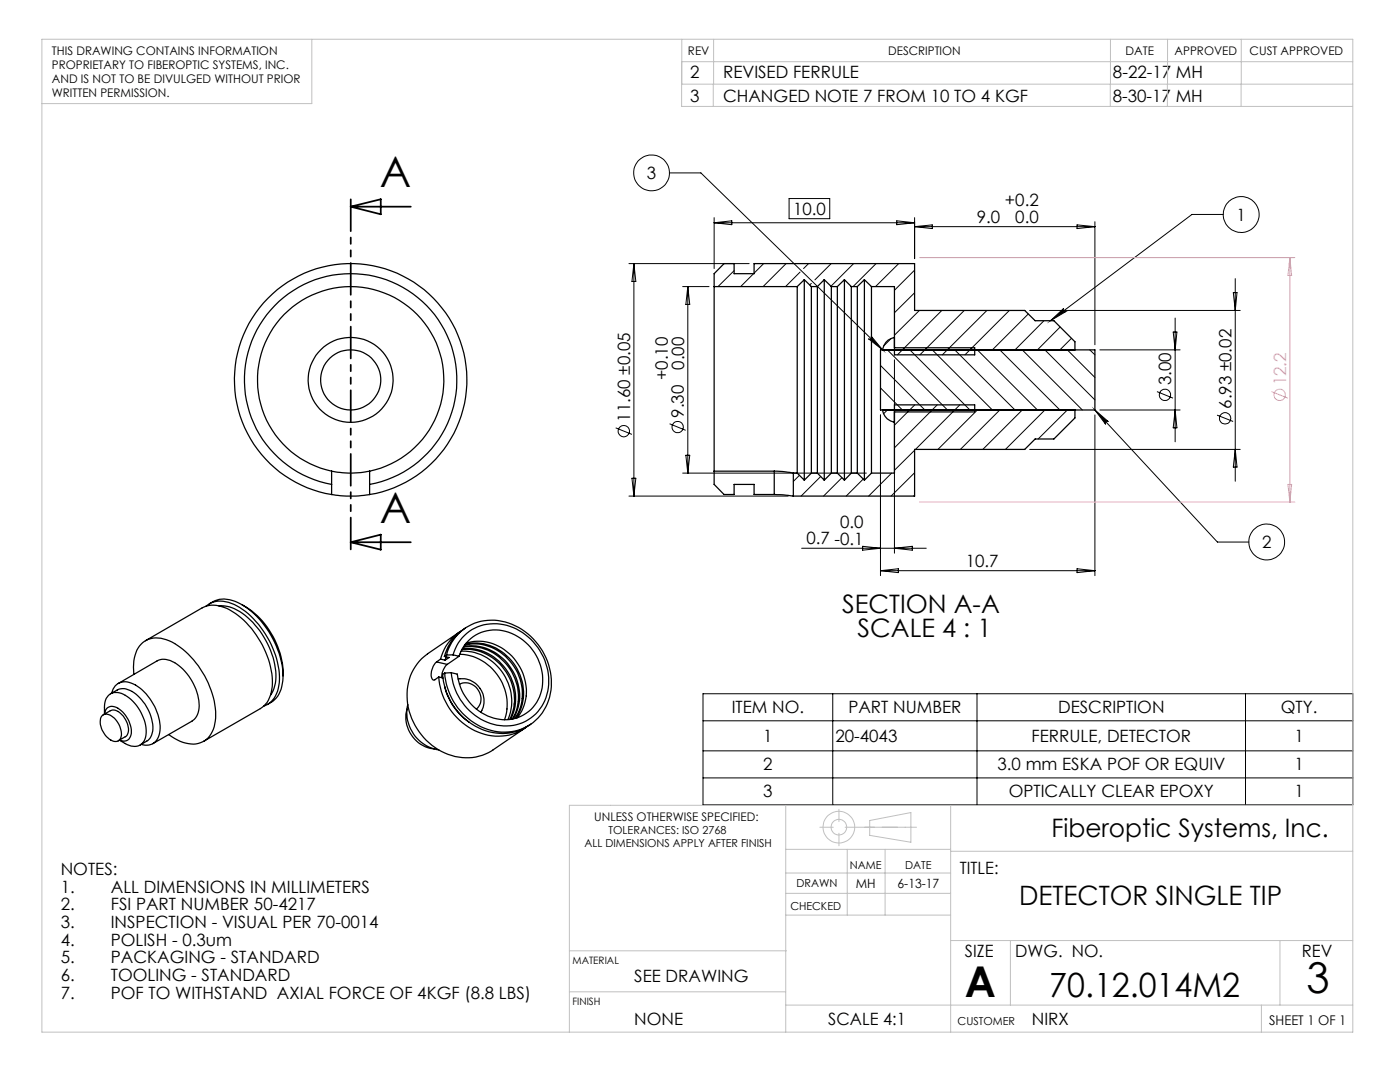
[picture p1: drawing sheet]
<svg xmlns="http://www.w3.org/2000/svg" width="279mm" height="216mm" viewBox="0 0 279 216" stroke-linecap="round" stroke-linejoin="round" font-family="sans-serif">
<g fill="none" stroke="#000" stroke-width=".2">
<path d="M133.6 34.5h6.3l36.2 35.3M157.5 39.6h8.1v4h-8.1zM125.5 52.6h24M126.5 52.6v46.4M126.5 52.6l.4 3.6h-.8zM136.2 57.2h5.3M137.3 57.2v37.2M137.3 57.2l.4 3.5h-.8zM142.5 43.4v10.2M142.5 44.4h40M142.5 44.4l3.6-.3v.7zM146.5 54l-3.2 3.2"/>
<path d="M150.4 54.6l-2.6 2.6M152.4 52.6l-1.9 1.9M156.9 52.6l-4.6 4.6M159.7 54.3l-2.9 2.9M161.4 52.6l-1 1M161.9 56.6l-.3 .3M165.9 52.6l-3.3 3.2M170.4 52.6l-4.6 4.5M174.8 52.6l-4.5 4.6M179 44.1l3.5 .3-3.5 .4zM179.4 52.6l-4.7 4.6M182.5 53.9l-4 4"/>
<path d="M182.5 58.4l-4 4M182.5 43.4v8.2M182.5 45.2h36M182.5 45.2l3.6-.3v.7zM214.9 44.9l3.6 .3-3.6 .4zM218.5 44.2v24.6M244.1 42.8h-6.2l-28.2 21.2M246.1 58.4h.8l-.4 3.5zM246.5 55.6v40.4M173.3 67.6a.37 .37 0 0 0 .6 0 .37 .37 0 0 0-.1-.5l2.3 2.7zM175.7 77.4l4.4 4.4M175.7 72.9l8.9 8.9"/>
<path d="M177.1 69.8l12 12M177.9 67.5l-1.6 1.6M178.5 71.8v38.6M180.5 69.4l-.4 .4M181.6 69.8l12 12M183.5 61.9l-5 5M186.1 69.8l11.9 12M188 61.9l-8.9 8.9M189.5 69.4l-.4 .4M190.5 69.8l12.1 12M192.4 61.9l-8.8 8.9M194 69.4l-.4 .4"/>
<path d="M195.1 69.8l11.9 12M197 61.9l-8.9 8.9M199.5 69.8l12 12M201.4 61.9l-8.8 8.9M204 69.8l12 12M205.2 62.7l-7.2 7.1M205.5 61.9h42M208.4 64l-5.8 5.8M208.5 69.8l10 10M209.7 64l2.6-2.4a.38 .38 0 0 0-.1 .5 .38 .38 0 0 0 .5 .1zM211.6 65.3l-4.6 4.5M213 69.8l5.5 5.5"/>
<path d="M213.8 67.5l-2.3 2.3M217.5 69.8l1 1M219.5 69.8h16M230.9 78.1l3.2 1.3M234.1 66.3h.8l-.4 3.5zM234.5 63.5v24.7M122.9 85.4l3.2 1.3M125.5 99h31.8M126.1 95.4h.8l-.4 3.6zM133.6 84.6l3.2 1.3M136.2 94.4h36.7M136.9 90.8h.8l-.4 3.6z"/>
<path d="M159.6 94.8l-1.3 1.3M163.8 95.1l-3.9 3.9M168 95.3l-3.6 3.7M172.3 95.6l-3.4 3.4M175.7 82.8v32.1M177.1 81.8l-.7 .8M177.9 94.4l-4.5 4.6M181.6 81.8l-.4 .4M182.5 89.9l-4 3.9M182.5 94.3l-4.7 4.7M182.5 98.8l-.2 .2M182.6 80.8l-4.1 4"/>
<path d="M186.1 81.8l-.4 .4M187 80.8l-8.5 8.6M191.6 80.8l-8.9 8.9M195.1 81.8l-7.9 7.9M199.5 81.8l-7.8 7.9M204 81.8l-7.9 7.9M205.5 89.7h42M208.5 81.8l-7.8 7.9M213 81.8l-5.8 5.8M218.5 81.8l2.7 2.3a.37 .37 0 0 0-.5 0 .37 .37 0 0 0 0 .6zM218.5 81.8l24.5 26.4h6.2M218.5 82.8v32.1"/>
<path d="M219.5 81.8h16M234.5 81.8l.4 3.6h-.8zM242.9 82.8l3.2 1.3M246.5 89.7l.4 3.5h-.8zM160 109.4h24.9M172.2 109l3.5 .4-3.5 .4zM175.7 113.9h42.8M175.7 113.9l3.6-.4v.8zM178.5 109.4l3.6-.4v.8zM214.9 113.5l3.6 .4-3.6 .4zM140.3 138.4h129.7v22.2h-129.7zM166.2 138.4v22.2"/>
<path d="M195 138.4v22.2M248.6 138.4v22.2M140.3 149.8h129.7M140.3 155.2h129.7M140.3 143.8h129.7"/>
<circle cx="130" cy="34.5" r="3.6"/>
<circle cx="247.7" cy="42.8" r="3.6"/>
<circle cx="232.5" cy="78.8" r="1.14"/>
<circle cx="124.5" cy="86" r="1.13"/>
<circle cx="135.3" cy="85.2" r="1.13"/>
<circle cx="244.5" cy="83.5" r="1.14"/>
<circle cx="252.8" cy="108.1" r="3.6"/>
</g>
<g fill="none" stroke="#fe94b4" stroke-width=".2">
<path d="M183.5 51.4h74.9M257.4 51.4v48.8M257.4 51.4l.4 3.6h-.8zM253.8 78.1l3.2 1.3M257 96.7h.8l-.4 3.5zM183.5 100.2h74.9"/>
<circle cx="255.4" cy="78.8" r="1.14"/>
</g>
<g fill="none" stroke="#c0c0c0" stroke-width=".2">
<path d="M8.4 7.8h261.6v198.2h-261.6zM62.2 7.8v12.9h-53.8M136 12.3v8.9h133.9M136.1 7.8v9h133.9M136.1 12.3h133.9M142.3 16.8v4.4M142.4 7.8v9M221.6 16.8v4.4M221.6 7.8v9M233 16.8v4.4M233 7.8v9M247.7 16.8v4.4"/>
<path d="M247.7 7.8v9M156.8 160.7v45.3M156.8 178.3h32.9M156.8 169.5h32.9M156.8 174.2h32.9M163.6 165.1h2.7M167.4 161.5v2.4M167.4 166.3v2.5M168.7 165.1h14.2M169.1 169.5v13.1M173.6 163.7l8.2-1.6v6l-8.2-1.4zM176.6 169.5v13.1"/>
<path d="M189.7 160.7v45.3M189.7 169.9h80.3M270 160.7h-156.4v45.3M113.6 197.9h43.2M113.6 189.7h43.4M156.8 182.6h32.9M189.7 187.7h80.3M201.6 187.7v12.9M255.4 187.7v12.9M156.8 200.6h113.2M251.7 200.6v5.4"/>
<circle cx="167.4" cy="165" r="3.2"/>
<circle cx="167.4" cy="165.1" r="1.56"/>
</g>
<path d="M70 41.2h12M70 41.2l6-1.4v3zM70 108.2l6-1.5v3zM70 108.2h12" fill="none" stroke="#000" stroke-width=".35"/>
<path d="M70 39.2v71" fill="none" stroke="#000" stroke-width=".35" stroke-dasharray="6.3 1.3 1.3 1.3 1.3 1.3" stroke-dashoffset="-.5"/>
<path d="M173.3 67.6a.37 .37 0 0 0 .6 0 .37 .37 0 0 0-.1-.5l2.3 2.7zM209.7 64l2.6-2.4a.38 .38 0 0 0-.1 .5 .38 .38 0 0 0 .5 .1zM218.5 81.8l2.7 2.3a.37 .37 0 0 0-.5 0 .37 .37 0 0 0 0 .6z" fill="#000"/>
<g fill="none" stroke="#000" stroke-width=".25">
<path d="M142.5 57.2v36.8M142.5 57.2h16.6M142.5 57.2v-2.6l2-2h2v2h4v-2h32v9.3h22l2.1 2.1h3.7l4.2 4.2v1.6M159.1 57.2v37.2M160.5 55.8v40M160.5 55.8l1.4 1.4M160.5 55.8l-1.4 1.4M161.9 57.2v37.2M161.9 57.2h1.2M163.1 57.2v37.2M164.5 55.8v40M164.5 55.8l1.4 1.4"/>
<path d="M164.5 55.8l-1.4 1.4M165.9 57.2v37.2M165.9 57.2h1.2M167.1 57.2v37.2M168.5 55.8v40M168.5 55.8l1.4 1.4M168.5 55.8l-1.4 1.4M169.9 57.2v37.2M169.9 57.2h1.2M171.1 57.2v37.2M172.5 55.8v40M172.5 55.8l1.4 1.4"/>
<path d="M172.5 55.8l-1.4 1.4M173.9 57.2v37.2M173.9 57.2h4.6v13.6h16v-1.4h-16M175.7 69.8h42.8v12h-42.8zM178.5 67.3a2.96 2.96 0 0 0-2.4 2.5M66.2 96.7a21.2 21.2 0 0 1-13.9-32.6 21.2 21.2 0 0 1 35.4 0 21.2 21.2 0 0 1-13.9 32.6M66.2 96.7v2M66.2 98.7a23.2 23.2 0 0 1-16-34.9 23.2 23.2 0 0 1 38.3-2 23.2 23.2 0 0 1-12.2 36.3l-2.5 .6M66.2 94a18.6 18.6 0 0 1-11.7-28.6 18.6 18.6 0 0 1 30.9 0 18.6 18.6 0 0 1-11.6 28.6M66.2 98.7a22.7 22.7 0 0 0 7.6 0M66.2 94a18.5 18.5 0 0 0 7.6 0M66.2 94v2.7"/>
<path d="M73.8 96.7v2M73.8 94v2.7M142.5 94v2.7l2 2h2v-2h4v2h4M142.5 94h12M154.5 94l1.7 .1 2.1 .3M154.5 98.7l3.8 .3M154.5 94v4.7M158.3 94.4h.8M158.3 94.4v4.6M159.1 94.4l1.4 1.4M161.9 94.4h1.2M161.9 94.4l-1.4 1.4"/>
<path d="M163.1 94.4l1.4 1.4M165.9 94.4h1.2M165.9 94.4l-1.4 1.4M167.1 94.4l1.4 1.4M169.9 94.4h1.2M169.9 94.4l-1.4 1.4M171.1 94.4l1.4 1.4M173.9 94.4l-1.4 1.4M176.1 81.8a3 3 0 0 0 2.4 2.5M178.5 82.2h16v-1.4h-16v13.6h-4.6M214.5 81.8v1.6l-4.2 4.2h-3.7l-2.1 2.1h-22v9.3h-24.2M22 138.4l1.4-.7a3.6 3.6 0 0 1 4.1 1.2 8.5 8.5 0 0 1 2.9 7.4l-.4 1-.5 .5-1.5 .9"/>
<path d="M22.3 138.3a2.75 2.75 0 0 1 4.3-1.8 10.6 10.6 0 0 1 5.3 9.3 2.74 2.74 0 0 1-3.7 2.7M23.6 136.4l7.8-4.5a4.4 4.4 0 0 1 4.7 1.3 10.5 10.5 0 0 1 3.6 8.6l-.5 1.1-.9 1-7.8 4.5M26.7 134.5a7.2 7.2 0 0 1 1.8-6.3 5.2 5.2 0 0 1 5.8-.1 18 18 0 0 1 8.7 15.2 5.1 5.1 0 0 1-3.4 5 7.4 7.4 0 0 1-5.9-1.7M29 127.8l11.4-6.5a5.9 5.9 0 0 1 6 .8 17.8 17.8 0 0 1 7.9 15 5.3 5.3 0 0 1-2.3 4.3l-11.4 6.5M41.1 121a5 5 0 0 1 5.6-.4 17.8 17.8 0 0 1 9 15.6 5 5 0 0 1-3.1 4.7M41.8 120.5a5.5 5.5 0 0 1 6.2 0 18 18 0 0 1 8.5 14.7 5.6 5.6 0 0 1-3.1 5.4M43.7 120.9a7.9 7.9 0 0 1 6.2 2.8 16.3 16.3 0 0 1 5.1 12l-.3 1.7-.7 1.3M48.3 120.6a16.5 16.5 0 0 1 8.2 14.3M87.1 132.1a2.89 2.89 0 0 0-.7 3.6l.4-.1 .8-.5M87.1 132.1l2.2 .5M87.6 135.1a12.6 12.6 0 0 0 12 11.8 9.1 9.1 0 0 0 5.5-1.9M87.6 135.1l.8 .2"/>
<path d="M87.9 131.5l-.8 .6M87.9 131.5l.9 .2M88.7 131l.9 .2-.8 .5M88.7 136.9a11.9 11.9 0 0 0 4.9 7.2M88.8 134.3l-.5 .2a12.5 12.5 0 0 0 12.7 11.8 9.6 9.6 0 0 0 4.9-1.8M89.1 131.1l-.3 .6M89.1 130.7a9.4 9.4 0 0 1 13.7-5.8 12.4 12.4 0 0 1 6.1 16.1 9.6 9.6 0 0 1-13.6 3.6 12.9 12.9 0 0 1-6.5-10.3M89.1 130.7l-.4 .3M89.3 132.6h-.1a3.5 3.5 0 0 0-1 2.6M90.1 134.2l-1.3 .1M90.4 130.7a8.6 8.6 0 0 1 12-5.5 11.3 11.3 0 0 1 6 15.2 8.8 8.8 0 0 1-12.4 3.1 11.8 11.8 0 0 1-5.9-9.3M90.4 130.7h-1.3"/>
<path d="M90.4 130.7l1.2 .3M91.4 135.5a4.4 4.4 0 0 1 4.4 1.9 4.4 4.4 0 0 1 .2 4.7M91.6 131a7.7 7.7 0 0 1 11.7-4 9.8 9.8 0 0 1 3.8 13.2 7.8 7.8 0 0 1-11 2 10.6 10.6 0 0 1-4.8-7.7l-1.2-.3M91.6 131l-2.3 1.6M91.7 126.2l-6.4 4.3a10.7 10.7 0 0 0-2.8 13.5 11.7 11.7 0 0 0 13.8 6.7l1.8-.8 6.6-4.6M91.7 136.6a3.1 3.1 0 0 1 3.7 1 3.1 3.1 0 0 1-.3 3.9M91.8 130.6a10 10 0 0 1 8.9 13M92 129.9a9.9 9.9 0 0 1 9.4 13.7M92 125.9a9.5 9.5 0 0 0-4.1 5.6M92.2 129.6a9.9 9.9 0 0 1 9.6 13.9h-.1M92.3 129.5a9.9 9.9 0 0 1 10.6 10.8l-.4 1.9-.6 1.3M92.5 129.2a9.8 9.8 0 0 1 10.9 8.8 8.2 8.2 0 0 1-1.2 5.5"/>
<path d="M92.5 129a9.8 9.8 0 0 1 11.1 8.8 8.7 8.7 0 0 1-1.2 5.6M92.7 128.7a9.6 9.6 0 0 1 11.3 7.4 8.7 8.7 0 0 1-1.2 7.3M92.8 128.6a9.5 9.5 0 0 1 11 6.1 8.9 8.9 0 0 1-.9 8.6M92.9 125.3a9.6 9.6 0 0 0-4.2 5.7M93.1 128.3a9.6 9.6 0 0 1 11.6 7.3 8.6 8.6 0 0 1-1.5 7.6M20.3 142.9a1.75 1.75 0 0 1 2.5 .4 4.3 4.3 0 0 1 1.3 3.9 1.36 1.36 0 0 1-2.3 .3 4.1 4.1 0 0 1-1.6-4.4zM20.6 142.6l1.4-.8a2.27 2.27 0 0 1 2.6 1.1 3.7 3.7 0 0 1 .7 3.9l-1.7 1M23.8 147.7a1.58 1.58 0 0 0 1.8-.1 1.58 1.58 0 0 0 .6-1.6 5.4 5.4 0 0 0-3.6-5 1.47 1.47 0 0 0-1.8 1.5v-1.4a2.53 2.53 0 0 1 1.3-2.7 2.53 2.53 0 0 1 2.9 .3 8.8 8.8 0 0 1 4.1 8.3 2.37 2.37 0 0 1-3.7 1.6l-1.6-.9M81.2 141.5a6.4 6.4 0 0 0 5.4 7.9M81.4 140.6a7.5 7.5 0 0 0 6.2 9"/>
<circle cx="70" cy="75.8" r="6"/>
<circle cx="70" cy="75.8" r="8.5"/>
</g>
<g font-size="8.5">
<text x="75.8" y="37.3">A</text>
<text x="75.8" y="104.3">A</text>
<text x="192.6" y="198.9">A</text>
<text x="260.8" y="198.1">3</text>
</g>
<text font-size="6.7" x="209.4" y="198.9">70.12.014M2</text>
<text font-size="5.3" x="203.4" y="180.5">DETECTOR SINGLE TIP</text>
<g font-size="5.1">
<text x="168.1" y="122.2">SECTION A-A</text>
<text x="171.1" y="127.2">SCALE 4 : 1</text>
<text x="209.8" y="167.1">Fiberoptic Systems, Inc.</text>
</g>
<g font-size="3.4">
<text x="137.7" y="15.7">2</text>
<text x="144.3" y="15.7">REVISED FERRULE</text>
<text x="222.1" y="15.7">8-22-17 MH</text>
<text x="137.7" y="20.3">3</text>
<text x="144.3" y="20.3">CHANGED NOTE 7 FROM 10 TO 4 KGF</text>
<text x="222.1" y="20.3">8-30-17 MH</text>
<text x="129.1" y="35.7">3</text>
<text x="200.6" y="41.2">+0.2</text>
<text x="158.3" y="42.9">10.0</text>
<text x="194.9" y="44.4">9.0</text>
<text x="202.6" y="44.5">0.0</text>
<text x="246.8" y="44.1">1</text>
<text x="133.3" y="75.8" transform="rotate(-90 133.3 75.8)">+0.10</text>
<text x="136.5" y="73.8" transform="rotate(-90 136.5 73.8)">0.00</text>
<text x="233.8" y="76.9" transform="rotate(-90 233.8 76.9)">3.00</text>
<text x="136.5" y="83.3" transform="rotate(-90 136.5 83.3)">9.30</text>
<text x="245.8" y="81.6" transform="rotate(-90 245.8 81.6)">6.93 ±0.02</text>
<text x="125.8" y="84.2" transform="rotate(-90 125.8 84.2)">11.60 ±0.05</text>
<text x="167.7" y="105.4">0.0</text>
<text x="160.9" y="108.6">0.7 -0.1</text>
<text x="192.7" y="113.1">10.7</text>
<text x="251.9" y="109.4">2</text>
<text x="146" y="142.3">ITEM NO.</text>
<text x="169.3" y="142.3">PART NUMBER</text>
<text x="211.2" y="142.3">DESCRIPTION</text>
<text x="255.6" y="142.3">QTY.</text>
<text x="152.3" y="148">1</text>
<text x="166.7" y="148">20-4043</text>
<text x="205.9" y="148">FERRULE, DETECTOR</text>
<text x="258.4" y="148">1</text>
<text x="152.3" y="153.7">2</text>
<text x="199.1" y="153.7">3.0 mm ESKA POF OR EQUIV</text>
<text x="258.4" y="153.7">1</text>
<text x="152.3" y="159.1">3</text>
<text x="201.3" y="159.1">OPTICALLY CLEAR EPOXY</text>
<text x="258.4" y="159.1">1</text>
<text x="12.1" y="174.5">NOTES:</text>
<text x="12.1" y="178.1">1.</text>
<text x="22.1" y="178.1">ALL DIMENSIONS IN MILLIMETERS</text>
<text x="191.6" y="174.4">TITLE:</text>
<text x="12.1" y="181.6">2.</text>
<text x="12.1" y="185.2">3.</text>
<text x="22.1" y="181.6">FSI PART NUMBER 50-4217</text>
<text x="22.1" y="185.2">INSPECTION - VISUAL PER 70-0014</text>
<text x="12.1" y="188.7">4.</text>
<text x="22.1" y="188.7">POLISH - 0.3um</text>
<text x="192.6" y="191">SIZE</text>
<text x="202.6" y="191">DWG. NO.</text>
<text x="259.8" y="191">REV</text>
<text x="12.1" y="192.2">5.</text>
<text x="12.1" y="195.8">6.</text>
<text x="22.1" y="192.2">PACKAGING - STANDARD</text>
<text x="22.1" y="195.8">TOOLING - STANDARD</text>
<text x="126.6" y="196">SEE DRAWING</text>
<text x="12.1" y="199.3">7.</text>
<text x="22.1" y="199.3">POF TO WITHSTAND AXIAL FORCE OF 4KGF (8.8 LBS)</text>
<text x="126.6" y="204.5">NONE</text>
<text x="165.3" y="204.5">SCALE 4:1</text>
<text x="205.9" y="204.5">NIRX</text>
</g>
<text font-size="3.4" fill="#fe94b4" x="256.7" y="76.9" transform="rotate(-90 256.7 76.9)">12.2</text>
<text font-size="2.7" x="253.3" y="204.5">SHEET 1 OF 1</text>
<g font-size="2.5">
<text x="170.8" y="177.3">MH</text>
<text x="179.1" y="177.3">6-13-17</text>
</g>
<g font-size="2.4">
<text x="10.4" y="11">THIS DRAWING CONTAINS INFORMATION</text>
<text x="137.3" y="11">REV</text>
<text x="177.3" y="11">DESCRIPTION</text>
<text x="224.6" y="11">DATE</text>
<text x="234.4" y="11">APPROVED</text>
<text x="249.4" y="11">CUST APPROVED</text>
<text x="10.4" y="13.7">PROPRIETARY TO FIBEROPTIC SYSTEMS, INC.</text>
<text x="10.4" y="16.5">AND IS NOT TO BE DIVULGED WITHOUT PRIOR</text>
<text x="10.4" y="19.3">WRITTEN PERMISSION.</text>
<text x="118.6" y="163.7">UNLESS OTHERWISE SPECIFIED:</text>
</g>
<g font-size="2.2">
<text x="121.5" y="166.4">TOLERANCES: ISO 2768</text>
<text x="116.6" y="169.1">ALL DIMENSIONS APPLY AFTER FINISH</text>
<text x="169.6" y="173.3">NAME</text>
<text x="180.7" y="173.3">DATE</text>
<text x="159" y="177">DRAWN</text>
<text x="157.7" y="181.6">CHECKED</text>
<text x="191.1" y="204.5">CUSTOMER</text>
</g>
<g font-size="2">
<text x="114.3" y="192.3">MATERIAL</text>
<text x="114.3" y="200.6">FINISH</text>
</g>
</svg>
